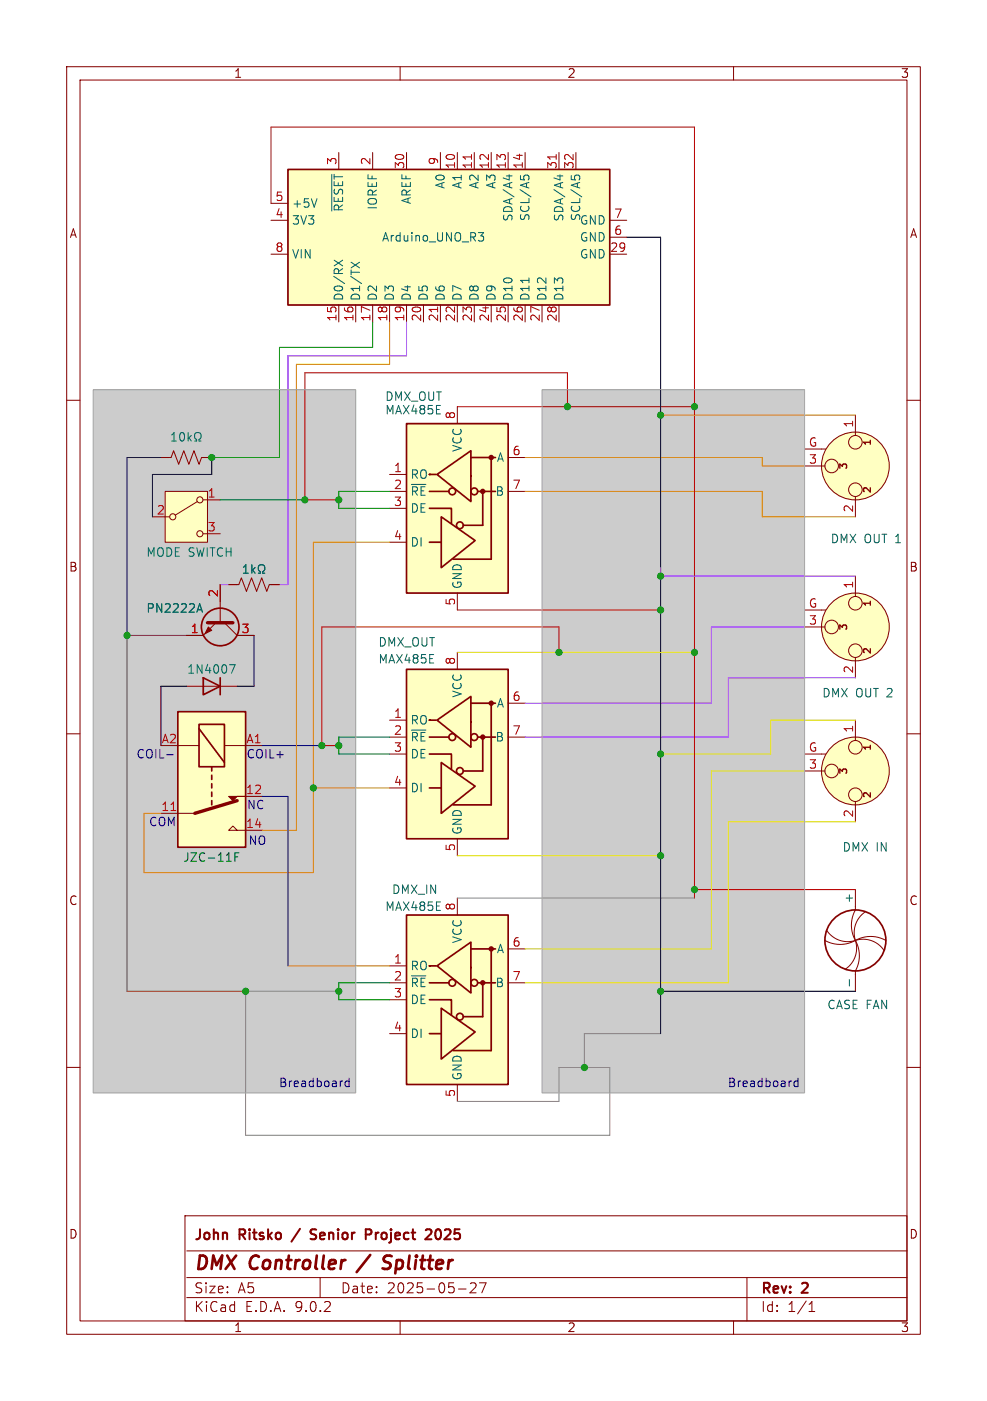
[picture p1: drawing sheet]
<svg xmlns="http://www.w3.org/2000/svg" width="148mm" height="210mm" viewBox="0 0 148 210" stroke-linecap="round" stroke-linejoin="round" font-family="sans-serif">
<g fill="none" stroke="#840000" stroke-width=".15">
<path d="M10 10h128v190h-128zM12 12h124v186h-124zM60 10v2M110 10v2M10 60h2M136 60h2M10 110h2M136 110h2M10 160h2M136 160h2M27.7 182.2h108.3v15.8h-108.3zM28 194.5h108"/>
<path d="M28 191.5h108M28 187.5h108M48 191.5v3M60 198v2M68.7 193.2h1.2M70.5 192.4l.2-.1 .5 .1a.41 .41 0 0 1 .1 .5l-.8 .9h.9M71.9 192.3h1l-.7 1.5M110 198v2M112 191.5v6.5M121.3 196.6h.9M121.3 195.5l.4-.4v1.5"/>
</g>
<path d="M55.5 188.1l-2 2.6M58.4 190a.85 .85 0 0 1-1 .1M58.5 188.2h-.5a.49 .49 0 0 0-.5 .4 .49 .49 0 0 0 .4 .6l.5 .2" fill="none" stroke="#840000" stroke-width=".4"/>
<path d="M45 184.2l-1.3 1.9M46.6 185.7h.7M47.4 184.3h-.6l-.2 .1v.3a.71 .71 0 0 0 .7 .4M54.8 184.3h.6a.41 .41 0 0 1 .3 .4 .41 .41 0 0 1-.3 .4h-.6M64.4 184.3h.2a.41 .41 0 0 1 0 .6l-.8 .9h.9M65.8 184.3h-.2a.94 .94 0 0 0 0 1.5h.2" fill="none" stroke="#840000" stroke-width=".3"/>
<g fill="#ccc">
<path d="M14 58.4h39.3v105.4h-39.3z"/>
<path d="M81.3 58.4h39.3v105.4h-39.3z"/>
</g>
<path d="M124 139.4a3.8 3.8 0 0 0 4.3 1.6M128.3 133.4v3a4.7 4.7 0 0 0 0 4.6M129.8 136.7a3.8 3.8 0 0 0-1.5 4.3M123.7 141a4.7 4.7 0 0 0 4.6 0M128.3 141a4.7 4.7 0 0 1 0 4.5v3.1M128.3 141a3.8 3.8 0 0 1-1.6 4.3M128.3 141a3.8 3.8 0 0 1 4.3 1.5M128.3 141a4.7 4.7 0 0 1 4.5 0" fill="none" stroke="#840000" stroke-width=".15"/>
<circle cx="128.3" cy="141" r="4.6" fill="none" stroke="#840000" stroke-width=".25"/>
<path d="M127.4 146.8v1" fill="none" stroke="#006464" stroke-width=".15"/>
<path d="M61 63.5h15.2v25.4h-15.2z" fill="#ffffc2"/>
<g fill="none" stroke="#840000" stroke-width=".25">
<path d="M61 63.5h15.2v25.4h-15.2zM64.4 76.2h3.3v2.3M64.4 73.7h2.9M64.5 71.1h-.1h1M65.5 71.1l5.1-3.5v7.6zM66.2 77.5l5 3.5-5 4.1zM70.6 68.6h3.7M71.6 73.7h2.7M72.4 73.7v5h-2.9M73.7 68.6v15.2h-5.8M64.4 81.3h1.6"/>
<circle cx="67.8" cy="73.7" r=".51"/>
<circle cx="69" cy="78.7" r=".51"/>
<circle cx="71.1" cy="73.7" r=".51"/>
</g>
<g fill="#840000" stroke="#840000" stroke-width=".25">
<circle cx="72.4" cy="73.7" r=".28"/>
<circle cx="73.7" cy="68.6" r=".28"/>
</g>
<path d="M24.1 68.6h1.6l.3-1 .8 2 .8-2 .7 2 .8-2 .7 2 .4-1h1.5M58.4 71.1h2.6M58.4 73.7h2.6M58.4 76.2h2.6M68.6 61v2.5M76.2 73.7h2.5M76.2 68.6h2.5M34.3 87.6h1.5l.4-1 .8 2 .7-2 .8 2 .7-2 .8 2 .4-1h1.5M58.4 81.3h2.6M68.6 88.9v2.5" fill="none" stroke="#840000" stroke-width=".15"/>
<g fill="none" stroke="#006464" stroke-width=".15">
<path d="M25.7 66.1h.8M25.7 65.2l.4-.4v1.3M27.1 65l.1-.2a.69 .69 0 0 1 .5 .6 .69 .69 0 0 1-.2 .7h-.1a.69 .69 0 0 1-.3-1.1zM28.2 64.8v1.3M28.3 65.6l.4 .5M28.7 65.3l-.5 .4M29.2 66.1h.3v-.2a.54 .54 0 0 1-.3-.8 .54 .54 0 0 1 .8-.2 .58 .58 0 0 1-.2 1v.2h.3M36.5 85.9h.7M36.5 85l.4-.3v1.2M37.8 84.7v1.2M37.9 85.4l.4 .5M38.3 85.1l-.5 .5"/>
<path d="M38.7 85.9h.3v-.2a.54 .54 0 0 1-.2-.8 .54 .54 0 0 1 .7-.2 .58 .58 0 0 1-.1 1v.2h.3"/>
</g>
<path d="M24.8 73.7h6.3v7.6h-6.3z" fill="#ffffc2"/>
<g fill="none" stroke="#840000" stroke-width=".15">
<path d="M22.9 77.5h2.5M24.8 73.7h6.3v7.6h-6.3zM29.6 75.2l-3.3 2M30.5 74.9h2.5M30.5 80h2.5M32.4 93.3l-1.9 2h-2.6M33 87.6v5.7M33.7 93.3l1.9 2h2.5"/>
<circle cx="25.9" cy="77.5" r=".46"/>
<circle cx="30" cy="74.9" r=".46"/>
<circle cx="30" cy="80" r=".46"/>
</g>
<path d="M31.1 93.3h3.8" fill="none" stroke="#840000" stroke-width=".51"/>
<circle cx="33" cy="94" r="2.82" fill="none" stroke="#840000" stroke-width=".25"/>
<path d="M31.2 94l.5 .5-1 .5z" fill="#840000" stroke="#840000" stroke-width=".15"/>
<path d="M29.6 91.4h.6M29.9 90.5l.5 1.3" fill="none" stroke="#006464" stroke-width=".15"/>
<path d="M26.7 106.7h10.1v20.3h-10.1z" fill="#ffffc2"/>
<path d="M26.7 111.8h3.1M27.9 102.9h7.7M33.7 111.8h5.7M36.8 119.4h2.6M24.1 121.9h5.1M35.6 124.5l-.7-.7-.6 .7h5.1" fill="none" stroke="#840000" stroke-width=".15"/>
<path d="M26.7 106.7h10.1v20.3h-10.1zM29.8 108.6h3.9v6.3h-3.9zM29.8 109.2l3.9 5.1M30.5 101.6l2.5 1.3-2.5 1.2zM31.7 114.9v.7M31.7 116.2v.6M31.7 117.5v.6M31.7 118.7v.7M33 101.6v2.5M31.7 120v.7" fill="none" stroke="#840000" stroke-width=".25"/>
<path d="M34.3 119.4h2.5h-1.2l-.7 .6z" fill="#840000" stroke="#840000" stroke-width=".15"/>
<path d="M35.6 120l-6.4 1.9" fill="none" stroke="#840000" stroke-width=".51"/>
<path d="M25.6 121.5h.8" fill="none" stroke="#a90000" stroke-width=".15"/>
<path d="M34.4 99.6h.9l-.6 1.3" fill="none" stroke="#006464" stroke-width=".15"/>
<path d="M61 100.3h15.2v25.4h-15.2z" fill="#ffffc2"/>
<g fill="none" stroke="#840000" stroke-width=".25">
<path d="M61 100.3h15.2v25.4h-15.2zM64.4 113h3.3v2.3M64.4 110.5h2.9M64.4 118.1h1.6M64.5 108h-.1h1M65.5 108l5.1-3.6v7.6zM66.2 114.3l5 3.6-5 4zM70.6 105.4h3.7M71.6 110.5h2.7M72.4 110.5v5.1h-2.9M73.7 105.4v15.3h-5.8"/>
<circle cx="67.8" cy="110.5" r=".51"/>
<circle cx="69" cy="115.6" r=".51"/>
<circle cx="71.1" cy="110.5" r=".51"/>
</g>
<g fill="#840000" stroke="#840000" stroke-width=".25">
<circle cx="72.4" cy="110.5" r=".28"/>
<circle cx="73.7" cy="105.4" r=".28"/>
</g>
<path d="M68.6 97.8v2.5M58.4 108h2.6M58.4 110.5h2.6M58.4 113h2.6M58.4 118.1h2.6M76.2 110.5h2.5M76.2 105.4h2.5M68.6 125.7v2.6" fill="none" stroke="#840000" stroke-width=".15"/>
<path d="M43.2 25.4h48.2v20.3h-48.2z" fill="#ffffc2"/>
<path d="M43.2 25.4h48.2v20.3h-48.2z" fill="none" stroke="#840000" stroke-width=".25"/>
<g fill="none" stroke="#840000" stroke-width=".15">
<path d="M40.6 38.1h2.6M40.6 33h2.6M40.6 30.5h2.6M50.8 22.9v2.5M55.9 22.9v2.5M61 22.9v2.5M66 22.9v2.5M68.6 22.9v2.5M71.1 22.9v2.5M73.7 22.9v2.5M76.2 22.9v2.5M78.7 22.9v2.5"/>
<path d="M83.8 22.9v2.5M86.4 22.9v2.5M91.4 38.1h2.6M91.4 35.6h2.6M91.4 33h2.6M50.8 45.7v2.6M53.3 45.7v2.6M55.9 45.7v2.6M58.4 45.7v2.6M61 45.7v2.6M63.5 45.7v2.6M66 45.7v2.6"/>
<path d="M68.6 45.7v2.6M71.1 45.7v2.6M73.7 45.7v2.6M76.2 45.7v2.6M78.7 45.7v2.6M81.3 45.7v2.6M83.8 45.7v2.6"/>
</g>
<g fill="none" stroke="#006464" stroke-width=".15">
<path d="M47.5 29.8l-.4 1.3M49.8 26.1v5.5M50.1 39l1.3 .9M51.4 39l-1.3 .9M52.6 39.3l1.3 .9M53.9 39.3l-1.3 .9M71.7 34.9h.8l-.4 .5 .4 .1v.4l-.2 .2h-.4M75.9 26.4h.9M76.4 26.2v.8M78 26.3v.6M78.5 26.8v-.3l.3-.2h.4l.1 .5M83.6 26.4h.8"/>
<path d="M84 26.2v.8M85.7 26.3v.6M86.2 26.8v-.3l.2-.2 .5 .1v.4M79.3 41.7v.7"/>
</g>
<path d="M70.7 23.2v.7M83.4 23.2v.7M65.6 46v.7" fill="none" stroke="#a90000" stroke-width=".15"/>
<path d="M61 137.2h15.2v25.4h-15.2z" fill="#ffffc2"/>
<g fill="none" stroke="#840000" stroke-width=".25">
<path d="M61 137.2h15.2v25.4h-15.2zM64.4 149.9h3.3v2.2M64.4 147.3h2.9M64.4 154.9h1.6M64.5 144.8h-.1h1M65.5 144.8l5.1-3.6v7.6zM66.2 151.1l5 3.6-5 4.1zM70.6 142.2h3.7M71.6 147.3h2.7M72.4 147.3v5.1h-2.9M73.7 142.2v15.3h-5.8"/>
<circle cx="67.8" cy="147.3" r=".51"/>
<circle cx="69" cy="152.4" r=".51"/>
<circle cx="71.1" cy="147.3" r=".51"/>
</g>
<g fill="#840000" stroke="#840000" stroke-width=".25">
<circle cx="72.4" cy="147.3" r=".28"/>
<circle cx="73.7" cy="142.2" r=".28"/>
</g>
<g fill="none" stroke="#840000" stroke-width=".15">
<path d="M120.6 67.3h3.2M120.6 69.9h3.1M128.3 62.2v3.1M128.3 74.4v3.1M27.9 95.3h2.6M33 87.6v2.6M34.3 87.6h1.3M35.6 95.3h2.5M40.6 87.6h1.3M120.6 91.4h3.2M120.6 94h3.1M128.3 86.4v3"/>
<path d="M128.3 98.6v3M120.6 113h3.2M120.6 115.6h3.1M128.3 108v3M68.6 134.6v2.6M128.3 120.1v3.1M58.4 144.8h2.6M58.4 147.3h2.6M58.4 149.9h2.6M58.4 154.9h2.6M76.2 147.3h2.5M76.2 142.2h2.5"/>
<path d="M68.6 162.6v2.5"/>
<circle cx="124.7" cy="69.8" r="1.02"/>
<circle cx="128.3" cy="69.9" r="5.1"/>
<circle cx="128.3" cy="66.3" r="1.02"/>
<circle cx="128.3" cy="73.4" r="1.02"/>
<circle cx="124.7" cy="94" r="1.02"/>
<circle cx="128.3" cy="94" r="5.1"/>
<circle cx="128.3" cy="90.4" r="1.02"/>
<circle cx="128.3" cy="97.5" r="1.02"/>
<circle cx="124.7" cy="115.6" r="1.02"/>
<circle cx="128.3" cy="115.6" r="5.1"/>
<circle cx="128.3" cy="112" r="1.02"/>
<circle cx="128.3" cy="119.1" r="1.02"/>
</g>
<g fill="#ffffc2" stroke="#ffffc2" stroke-width=".15">
<circle cx="128.3" cy="69.9" r="5.1"/>
<circle cx="128.3" cy="115.6" r="5.1"/>
<circle cx="128.3" cy="94" r="5.1"/>
</g>
<path d="M94 35.6h5.1v119.3M24.1 68.6h-5.1v26.7M31.7 68.6v2.5h-8.8v6.4M38.1 95.3v7.6h-2.5M27.9 102.9h-3.8v8.9M99.1 148.6h29.2" fill="none" stroke="#000" stroke-width=".15"/>
<path d="M31.7 68.6h10.2" fill="none" stroke="#009600" stroke-width=".15"/>
<path d="M40.6 30.5v-11.4h63.5v115.5M68.6 61h35.5M85.1 61v-5.1h-39.4v19h5.1M68.6 91.4h30.5M83.8 97.8v-3.8h-35.5v17.8h2.5M104.1 133.4h24.2" fill="none" stroke="#c20000" stroke-width=".15"/>
<path d="M83.8 97.8h20.3M120.6 115.6h-13.9v26.6h-28M128.3 108h-12.7v5h-16.5M68.6 128.3h30.5M128.3 123.2h-19.1v24.1h-30.5" fill="none" stroke="#e5e500" stroke-width=".15"/>
<path d="M68.6 134.6h35.5M50.8 148.6h-14v21.6h54.6v-10.2h-7.6v5.1h-15.2M99.1 154.9h-11.5v5.1" fill="none" stroke="#848484" stroke-width=".15"/>
<path d="M61 48.3v5h-17.8v34.3h-1.3M33 87.6h1.3M99.1 85.1v1.3h29.2M120.6 94h-13.9v11.4h-28M128.3 101.6h-19.1v8.9h-30.5" fill="none" stroke="#901aff" stroke-width=".15"/>
<path d="M58.4 48.3v6.3h-14v69.9h-5M78.7 68.6h35.6v1.3h6.3M78.7 73.7h35.6v3.8h14M99.1 62.2h29.2M58.4 81.3h-11.4v49.5h-25.4v-8.9h2.5M47 118.1h11.4M43.2 144.8h15.2" fill="none" stroke="#dd8500" stroke-width=".15"/>
<path d="M68.6 97.8h15.2" fill="none" stroke="#c2c200" stroke-width=".15"/>
<path d="M55.9 48.3v3.8h-14v16.5M33 74.9h12.7M58.4 73.7h-7.6v2.5h7.6M58.4 110.5h-7.6v2.5h7.6M58.4 147.3h-7.6v2.6h7.6" fill="none" stroke="#008400" stroke-width=".15"/>
<path d="M25 113.1h1M39.4 119.4h3.8v25.4M50.8 110.5v1.3h-11.4M52.4 162.1l-.4-.1-.3 .3v.3l.2 .2h.5M52.4 161.6v1.3M119.7 161.6v1.3M119.7 162.1l-.4-.1-.2 .3v.3l.1 .2h.5" fill="none" stroke="#0000c2" stroke-width=".15"/>
<path d="M27.9 95.3h-8.9v53.3h17.8" fill="none" stroke="#734f25" stroke-width=".15"/>
<path d="M35.2 128.4h.5M35.8 127.8h-.6v1.3" fill="none" stroke="#004800" stroke-width=".15"/>
<path d="M14 58.4h39.3v105.4h-39.3zM81.3 58.4h39.3v105.4h-39.3z" fill="none" stroke="#a4a4a4" stroke-width=".15"/>
<path d="M29.6 91.4h.6M29.9 90.5l.5 1.3M36.5 85.9h.7M36.5 85l.4-.3v1.2M37.8 84.7v1.2M37.9 85.4l.4 .5M38.3 85.1l-.5 .5M38.7 85.9h.3v-.2a.54 .54 0 0 1-.2-.8 .54 .54 0 0 1 .7-.2 .58 .58 0 0 1-.1 1v.2h.3" fill="none" stroke="#006464" stroke-width=".15"/>
<g fill="#009600" stroke="#009600" stroke-width=".15">
<circle cx="99.1" cy="148.6" r=".46"/>
<circle cx="99.1" cy="128.3" r=".46"/>
<circle cx="104.1" cy="133.4" r=".46"/>
<circle cx="99.1" cy="113" r=".46"/>
<circle cx="104.1" cy="97.8" r=".46"/>
<circle cx="99.1" cy="86.4" r=".46"/>
<circle cx="99.1" cy="62.2" r=".46"/>
<circle cx="99.1" cy="91.4" r=".46"/>
<circle cx="83.8" cy="97.8" r=".46"/>
<circle cx="85.1" cy="61" r=".46"/>
<circle cx="104.1" cy="61" r=".46"/>
<circle cx="36.8" cy="148.6" r=".46"/>
<circle cx="50.8" cy="148.6" r=".46"/>
<circle cx="87.6" cy="160" r=".46"/>
<circle cx="50.8" cy="111.8" r=".46"/>
<circle cx="48.3" cy="111.8" r=".46"/>
<circle cx="47" cy="118.1" r=".46"/>
<circle cx="45.7" cy="74.9" r=".46"/>
<circle cx="50.8" cy="74.9" r=".46"/>
<circle cx="31.7" cy="68.6" r=".46"/>
<circle cx="19" cy="95.3" r=".46"/>
</g>
<g font-size="2.8" fill="#840000">
<text x="29" y="190.9">DMX</text>
<text x="37.5" y="190.9">Controller</text>
<text x="59.1" y="190.9">Splitter</text>
</g>
<g font-size="2.1" fill="#840000">
<text x="29" y="186.3">John</text>
<text x="36" y="186.3">Ritsko</text>
<text x="47.9" y="186.3">Senior</text>
<text x="56.7" y="186.3">Project</text>
<text x="66.4" y="186.3">2025</text>
<text x="29" y="196.9">KiCad</text>
<text x="29" y="194.1">Size:</text>
<text x="35.7" y="194.1">A5</text>
<text x="36.7" y="196.9">E.D.A.</text>
<text x="44.3" y="196.9">9.0.2</text>
<text x="51" y="194.1">Date:</text>
<text x="58" y="194.1">2025-05-27</text>
<text x="114" y="194.3">Rev:</text>
<text x="114" y="196.9">Id:</text>
<text x="118.1" y="196.9">1/1</text>
<text x="120.4" y="194.3">2</text>
</g>
<g font-size="1.8" fill="#840000">
<text x="35" y="11.9">1</text>
<text x="85" y="11.9">2</text>
<text x="135" y="11.9">3</text>
<text x="10.3" y="35.9">A</text>
<text x="136.3" y="35.9">A</text>
<text x="10.3" y="85.9">B</text>
<text x="136.3" y="85.9">B</text>
<text x="10.3" y="135.9">C</text>
<text x="136.3" y="135.9">C</text>
<text x="10.3" y="185.9">D</text>
<text x="136.3" y="185.9">D</text>
<text x="35" y="199.9">1</text>
<text x="85" y="199.9">2</text>
<text x="135" y="199.9">3</text>
</g>
<g font-size="1.8" fill="#a90000">
<text x="50.5" y="24.8" transform="rotate(-90 50.5 24.8)">3</text>
<text x="55.6" y="24.8" transform="rotate(-90 55.6 24.8)">2</text>
<text x="60.7" y="25.4" transform="rotate(-90 60.7 25.4)">30</text>
<text x="65.8" y="24.8" transform="rotate(-90 65.8 24.8)">9</text>
<text x="68.3" y="25.4" transform="rotate(-90 68.3 25.4)">10</text>
<text x="70.9" y="25.4" transform="rotate(-90 70.9 25.4)">11</text>
<text x="73.4" y="25.4" transform="rotate(-90 73.4 25.4)">12</text>
<text x="75.9" y="25.4" transform="rotate(-90 75.9 25.4)">13</text>
<text x="78.5" y="25.4" transform="rotate(-90 78.5 25.4)">14</text>
<text x="83.6" y="25.4" transform="rotate(-90 83.6 25.4)">31</text>
<text x="86.1" y="25.4" transform="rotate(-90 86.1 25.4)">32</text>
<text x="41.2" y="32.8">4</text>
<text x="41.2" y="30.2">5</text>
<text x="92" y="35.3">6</text>
<text x="92" y="32.8">7</text>
<text x="41.2" y="37.8">8</text>
<text x="91.4" y="37.8">29</text>
<text x="50.5" y="48.3" transform="rotate(-90 50.5 48.3)">15</text>
<text x="53.1" y="48.3" transform="rotate(-90 53.1 48.3)">16</text>
<text x="55.6" y="48.3" transform="rotate(-90 55.6 48.3)">17</text>
<text x="58.2" y="48.3" transform="rotate(-90 58.2 48.3)">18</text>
<text x="60.7" y="48.3" transform="rotate(-90 60.7 48.3)">19</text>
<text x="63.2" y="48.3" transform="rotate(-90 63.2 48.3)">20</text>
<text x="65.8" y="48.3" transform="rotate(-90 65.8 48.3)">21</text>
<text x="68.3" y="48.3" transform="rotate(-90 68.3 48.3)">22</text>
<text x="70.9" y="48.3" transform="rotate(-90 70.9 48.3)">23</text>
<text x="73.4" y="48.3" transform="rotate(-90 73.4 48.3)">24</text>
<text x="75.9" y="48.3" transform="rotate(-90 75.9 48.3)">25</text>
<text x="78.5" y="48.3" transform="rotate(-90 78.5 48.3)">26</text>
<text x="81" y="48.3" transform="rotate(-90 81 48.3)">27</text>
<text x="83.6" y="48.3" transform="rotate(-90 83.6 48.3)">28</text>
<text x="68.3" y="62.9" transform="rotate(-90 68.3 62.9)">8</text>
<text x="128" y="64.2" transform="rotate(-90 128 64.2)">1</text>
<text x="59" y="70.9">1</text>
<text x="76.8" y="68.3">6</text>
<text x="121.2" y="67.1">G</text>
<text x="121.2" y="69.6">3</text>
<text x="23.4" y="77.2">2</text>
<text x="31" y="74.7">1</text>
<text x="59" y="73.4">2</text>
<text x="59" y="75.9">3</text>
<text x="76.8" y="73.4">7</text>
<text x="128" y="76.9" transform="rotate(-90 128 76.9)">2</text>
<text x="31" y="79.8">3</text>
<text x="59" y="81">4</text>
<text x="32.8" y="89.6" transform="rotate(-90 32.8 89.6)">2</text>
<text x="128" y="88.3" transform="rotate(-90 128 88.3)">1</text>
<text x="28.5" y="95">1</text>
<text x="36.1" y="95">3</text>
<text x="68.3" y="90.9" transform="rotate(-90 68.3 90.9)">5</text>
<text x="121.2" y="91.2">G</text>
<text x="121.2" y="93.7">3</text>
<text x="68.3" y="99.8" transform="rotate(-90 68.3 99.8)">8</text>
<text x="128" y="101" transform="rotate(-90 128 101)">2</text>
<text x="59" y="107.7">1</text>
<text x="76.8" y="105.2">6</text>
<text x="24.1" y="111.5">A2</text>
<text x="36.8" y="111.5">A1</text>
<text x="59" y="110.2">2</text>
<text x="59" y="112.8">3</text>
<text x="76.8" y="110.2">7</text>
<text x="121.2" y="112.8">G</text>
<text x="128" y="109.9" transform="rotate(-90 128 109.9)">1</text>
<text x="36.8" y="119.1">12</text>
<text x="59" y="117.9">4</text>
<text x="121.2" y="115.3">3</text>
<text x="24.1" y="121.7">11</text>
<text x="36.8" y="124.2">14</text>
<text x="128" y="122.6" transform="rotate(-90 128 122.6)">2</text>
<text x="68.3" y="127.7" transform="rotate(-90 68.3 127.7)">5</text>
<text x="68.3" y="136.6" transform="rotate(-90 68.3 136.6)">8</text>
<text x="76.8" y="142">6</text>
<text x="59" y="144.5">1</text>
<text x="59" y="147.1">2</text>
<text x="59" y="149.6">3</text>
<text x="76.8" y="147.1">7</text>
<text x="59" y="154.7">4</text>
<text x="68.3" y="164.5" transform="rotate(-90 68.3 164.5)">5</text>
</g>
<g font-size="1.8" fill="#006464">
<text x="66.9" y="28.4" transform="rotate(-90 66.9 28.4)">A0</text>
<text x="69.4" y="28.4" transform="rotate(-90 69.4 28.4)">A1</text>
<text x="72" y="28.4" transform="rotate(-90 72 28.4)">A2</text>
<text x="74.5" y="28.4" transform="rotate(-90 74.5 28.4)">A3</text>
<text x="43.7" y="33.9">3V3</text>
<text x="43.7" y="31.3">+5V</text>
<text x="51.7" y="31.9" transform="rotate(-90 51.7 31.9)">~{RESET}</text>
<text x="56.7" y="31.6" transform="rotate(-90 56.7 31.6)">IOREF</text>
<text x="61.8" y="30.7" transform="rotate(-90 61.8 30.7)">AREF</text>
<text x="77.1" y="33.3" transform="rotate(-90 77.1 33.3)">SDA/A4</text>
<text x="79.6" y="33.2" transform="rotate(-90 79.6 33.2)">SCL/A5</text>
<text x="84.7" y="33.3" transform="rotate(-90 84.7 33.3)">SDA/A4</text>
<text x="86.9" y="33.9">GND</text>
<text x="87.2" y="33.2" transform="rotate(-90 87.2 33.2)">SCL/A5</text>
<text x="43.7" y="39">VIN</text>
<text x="57.2" y="36.4">Arduino_UNO_R3</text>
<text x="86.9" y="39">GND</text>
<text x="86.9" y="36.4">GND</text>
<text x="51.7" y="45.2" transform="rotate(-90 51.7 45.2)">D0/RX</text>
<text x="54.2" y="45.2" transform="rotate(-90 54.2 45.2)">D1/TX</text>
<text x="56.7" y="45.2" transform="rotate(-90 56.7 45.2)">D2</text>
<text x="59.3" y="45.2" transform="rotate(-90 59.3 45.2)">D3</text>
<text x="61.8" y="45.2" transform="rotate(-90 61.8 45.2)">D4</text>
<text x="64.4" y="45.2" transform="rotate(-90 64.4 45.2)">D5</text>
<text x="66.9" y="45.2" transform="rotate(-90 66.9 45.2)">D6</text>
<text x="69.4" y="45.2" transform="rotate(-90 69.4 45.2)">D7</text>
<text x="72" y="45.2" transform="rotate(-90 72 45.2)">D8</text>
<text x="74.5" y="45.2" transform="rotate(-90 74.5 45.2)">D9</text>
<text x="77.1" y="45.2" transform="rotate(-90 77.1 45.2)">D10</text>
<text x="79.6" y="45.2" transform="rotate(-90 79.6 45.2)">D11</text>
<text x="82.1" y="45.2" transform="rotate(-90 82.1 45.2)">D12</text>
<text x="84.7" y="45.2" transform="rotate(-90 84.7 45.2)">D13</text>
<text x="57.7" y="60.3">DMX_OUT</text>
<text x="57.7" y="62.3">MAX485E</text>
<text x="61.5" y="72">RO</text>
<text x="69.4" y="67.8" transform="rotate(-90 69.4 67.8)">VCC</text>
<text x="74.4" y="69.4">A</text>
<text x="61.5" y="74.5">~{RE}</text>
<text x="61.5" y="77.1">DE</text>
<text x="74.2" y="74.5">B</text>
<text x="21.8" y="83.7">MODE SWITCH</text>
<text x="61.5" y="82.1">DI</text>
<text x="124.5" y="81.6">DMX OUT 1</text>
<text x="69.4" y="88.4" transform="rotate(-90 69.4 88.4)">GND</text>
<text x="21.9" y="92">PN2222A</text>
<text x="28" y="101.2">1N4007</text>
<text x="56.7" y="97.1">DMX_OUT</text>
<text x="56.7" y="99.7">MAX485E</text>
<text x="69.4" y="104.7" transform="rotate(-90 69.4 104.7)">VCC</text>
<text x="74.4" y="106.3">A</text>
<text x="123.2" y="104.7">DMX OUT 2</text>
<text x="61.5" y="108.8">RO</text>
<text x="61.5" y="111.4">~{RE}</text>
<text x="61.5" y="113.9">DE</text>
<text x="74.2" y="111.4">B</text>
<text x="61.5" y="119">DI</text>
<text x="69.4" y="125.2" transform="rotate(-90 69.4 125.2)">GND</text>
<text x="126.2" y="127.9">DMX IN</text>
<text x="57.7" y="136.8">MAX485E</text>
<text x="58.7" y="134.2">DMX_IN</text>
<text x="128" y="135.5" transform="rotate(-90 128 135.5)">+</text>
<text x="69.4" y="141.5" transform="rotate(-90 69.4 141.5)">VCC</text>
<text x="74.4" y="143.1">A</text>
<text x="61.5" y="145.6">RO</text>
<text x="61.5" y="148.2">~{RE}</text>
<text x="74.2" y="148.2">B</text>
<text x="61.5" y="150.7">DE</text>
<text x="61.5" y="155.8">DI</text>
<text x="124" y="151.5">CASE FAN</text>
<text x="69.4" y="162.1" transform="rotate(-90 69.4 162.1)">GND</text>
</g>
<g font-size="1.8" fill="#0000c2">
<text x="20.4" y="113.9">COIL-</text>
<text x="36.9" y="113.9">COIL+</text>
<text x="22.3" y="124.1">COM</text>
<text x="37" y="121.5">NC</text>
<text x="37.2" y="126.9">NO</text>
<text x="41.7" y="163.2">Breadboard</text>
<text x="109" y="163.2">Breadboard</text>
</g>
<text font-size="1.8" fill="#004800" x="27.4" y="129.4">JZC-11F</text>
<g font-size="1.4" fill="#840000">
<text x="127.3" y="70.5" transform="rotate(-90 127.3 70.5)">3</text>
<text x="130.9" y="67" transform="rotate(-90 130.9 67)">1</text>
<text x="130.9" y="74.1" transform="rotate(-90 130.9 74.1)">2</text>
<text x="127.3" y="94.7" transform="rotate(-90 127.3 94.7)">3</text>
<text x="130.9" y="91.1" transform="rotate(-90 130.9 91.1)">1</text>
<text x="130.9" y="98.2" transform="rotate(-90 130.9 98.2)">2</text>
<text x="130.9" y="112.7" transform="rotate(-90 130.9 112.7)">1</text>
<text x="127.3" y="116.3" transform="rotate(-90 127.3 116.3)">3</text>
<text x="130.9" y="119.8" transform="rotate(-90 130.9 119.8)">2</text>
</g>
</svg>
